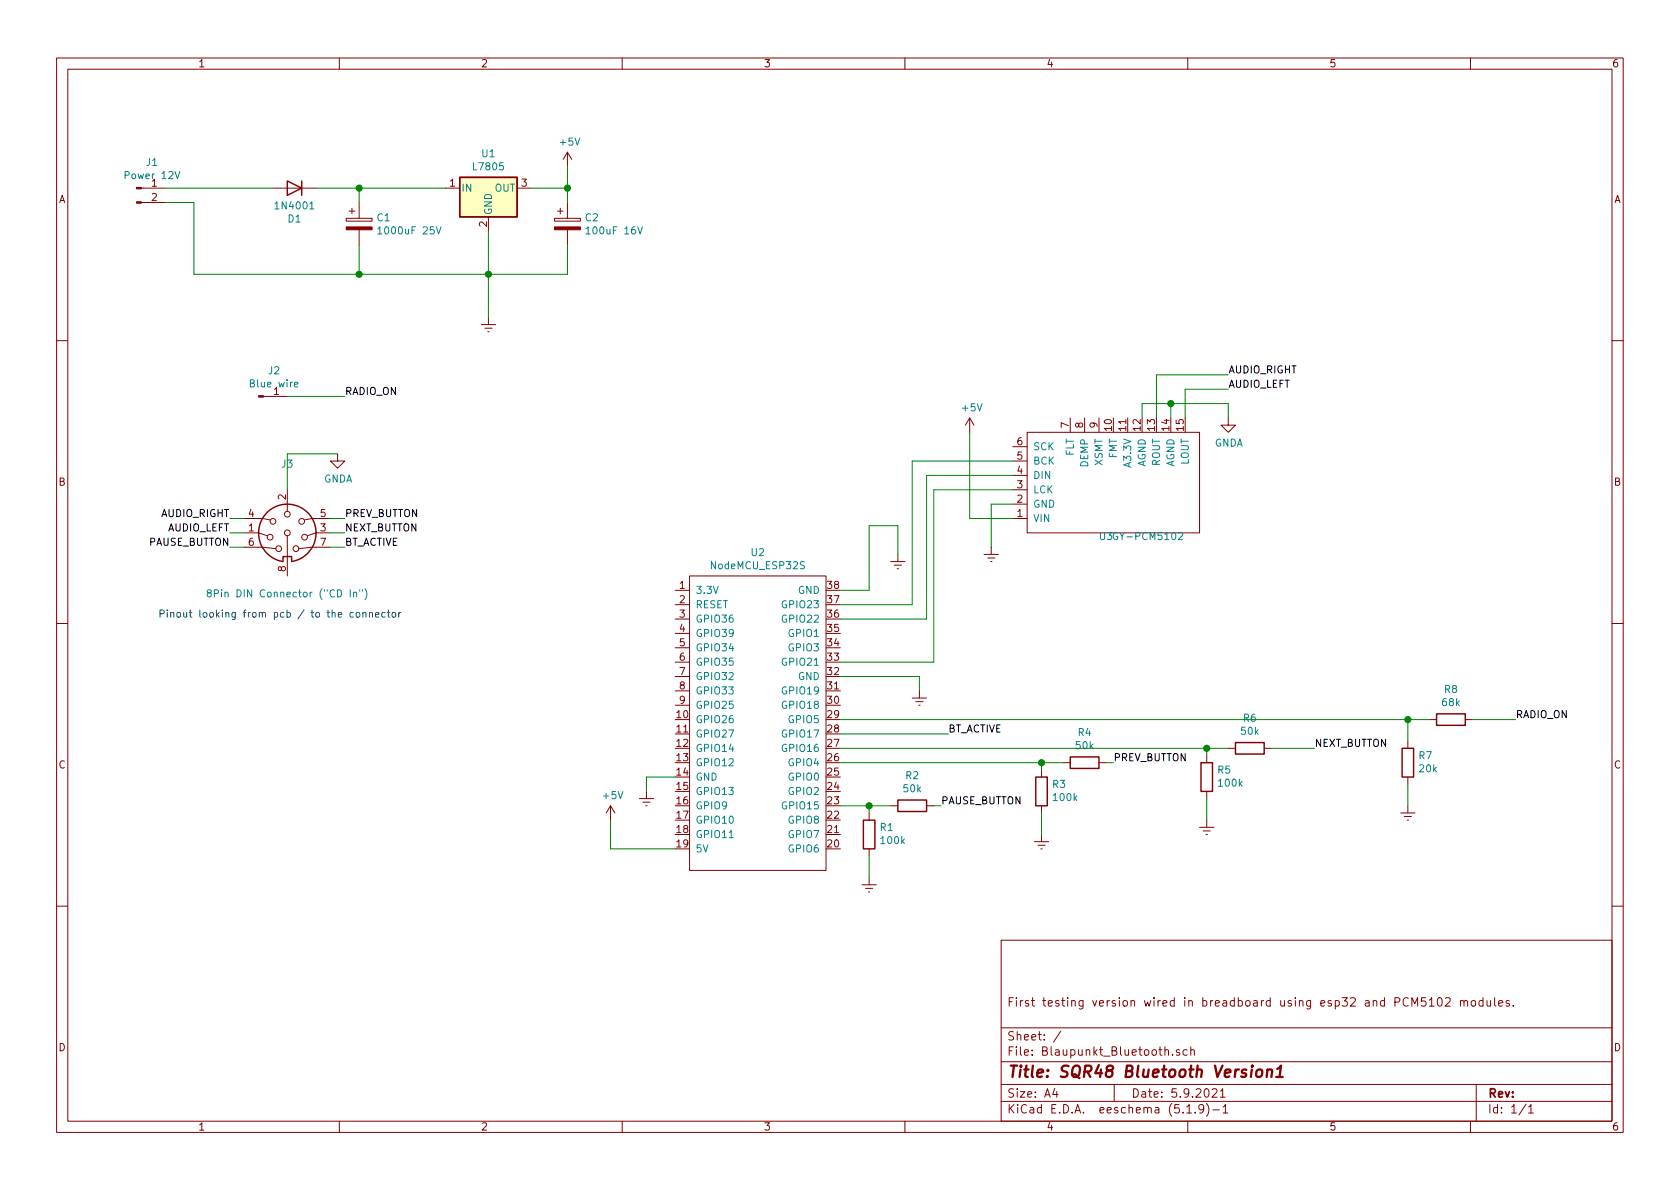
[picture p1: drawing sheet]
<svg xmlns="http://www.w3.org/2000/svg" width="297mm" height="210mm" viewBox="0 0 297 210" stroke-linecap="round" stroke-linejoin="round" font-family="sans-serif">
<g fill="none" stroke="#840000" stroke-width=".18">
<path d="M10 10.3h277v189.9h-277zM12 12.2h273v186.1h-273zM60 10.3v1.9M110 10.3v1.9M160 10.3v1.9M210 10.3v1.9M260 10.3v1.9M25 33.3h4.2M25 35.8h4.2M48.3 33.3h7.6M61.2 38.6h4.6v.5h-4.6zM61.7 37.3h1"/>
<path d="M62.2 36.8v1M63.5 35.8v2.8M78.7 33.3h2.6M86.4 38.3v2.6M91.4 33.3h2.6M98 38.6h4.6v.5h-4.6zM98.6 37.3h1M99.1 36.8v1M100.3 26.9l-.7 1.3M100.3 26.9v2.6M100.3 35.8v2.8M100.3 26.9l.8 1.3"/>
<path d="M63.5 40.6v2.8M85.1 57.4h2.5M85.7 58h1.3M86.2 58.7h.3M86.4 56.1v1.3M100.3 40.6v2.8M10 60.2h2M46.6 70.1h4.2M171.4 73.9l-.7 1.3M171.4 73.9v2.5M171.4 73.9l.8 1.3M179.1 79h2.5"/>
<path d="M181.6 76.4h30.5v17.8h-30.5zM189.2 73.9v2.5M191.8 73.9v2.5M194.3 73.9v2.5M217.2 73.9v1.3h1.2l-1.2 1.2-1.3-1.2h1.3M285 60.2h2M43.2 96.8h3.3l2.3 .2M43.2 91.7h3.3l1.3 .2M43.2 94.2h2.5l1.5 .5M50.8 86.6v3.8M50.8 94.7v7.1M58.4 96.8h-3.3l-2.3 .2"/>
<path d="M58.4 91.7h-3.3l-1.3 .2M58.4 94.2h-2.5l-1.5 .5M59.7 80.3v1.2h1.3l-1.3 1.3-1.3-1.3h1.3M157.5 99.3h2.5M158.1 99.9h1.3M158.7 98v1.3M174 98h2.5M174.6 98.7h1.3M175.1 99.3h.3M175.3 96.8v1.2M179.1 91.7h2.5M179.1 89.1h2.5"/>
<path d="M179.1 86.6h2.5M179.1 84.1h2.5M179.1 81.5h2.5M10 110.3h2M119.4 104.4h2.5M119.4 106.9h2.5M119.4 109.5h2.5M119.4 112h2.5M119.4 114.5h2.5M119.4 117.1h2.5M119.4 119.6h2.5M121.9 101.8h24.1v52.1h-24.1z"/>
<path d="M158.6 100.6h.3M285 110.3h2M114.3 139.9v1.3M119.4 124.7h2.5M119.4 122.2h2.5M161.3 123.4h2.5M161.9 124.1h1.3M162.4 124.7h.3M162.6 122.2v1.2M184.1 136.1v1.3M188 134.9h1.2M194.3 134.9h1.3"/>
<path d="M213.4 133.6v1.3M213.4 139.9v1.3M217.2 132.3h1.2M223.5 132.3h1.3M248.9 131.1v1.2M248.9 137.4v1.3M252.7 127.2h1.3M259.1 127.2h1.2M107.9 142.5l-.7 1.3M107.9 142.5v2.5M107.9 142.5l.8 1.3M113 141.2h2.6"/>
<path d="M113.7 141.9h1.2M114.2 142.5h.2M152.4 156.5h2.5M153 157.1h1.3M153.5 157.7h.3M153.7 143.8v1.2M153.7 150.1v1.3M153.7 155.2v1.3M157.5 142.5h1.2M163.8 142.5h1.3M182.9 148.8h2.5M183.5 149.5h1.3"/>
<path d="M184 150.1h.3M184.1 142.5v1.3M184.1 147.6v1.2M212.1 146.3h2.5M212.7 146.9h1.3M213.2 147.6h.3M213.4 145v1.3M247.6 143.8h2.6M248.3 144.4h1.3M248.8 145h.2M248.9 142.5v1.3M10 160.2h2"/>
<path d="M177 166.3h108v32h-108zM249.6 177.9v-1.5l.5 1.1 .5-1.1v1.5M252.1 176.4h-.7l-.1 .7 .2-.1 .5 .1 .1 .2v.5l-.2 .1-.6-.1M252.7 176.9l.4-.5v1.5M252.7 177.9h.9M254.3 176.6l.3-.2a.94 .94 0 0 1 0 1.5 .79 .79 0 0 1-.3-1.3zM255.6 176.6l.2-.2h.3l.3 .2v.3v.2l-.9 .8h.9M258.2 177.1l.1-.1a.37 .37 0 0 1 .6 .1v.8M258.2 176.9v1M258.9 177.1l.2-.2 .3 .1 .1 .9M260.2 177.1l.2-.2 .5 .2v.7l-.3 .1-.4-.1zM262.2 177l-.4-.1-.3 .3 .1 .6h.6"/>
<path d="M262.2 176.4v1.5M262.9 176.9l.1 .9 .3 .1 .3-.1M263.6 176.9v1M264.3 176.4v1.3l.2 .2M265 177.4l.7-.1-.1-.3-.4-.1-.2 .2v.7h.6M266.9 177l-.4-.1-.2 .2v.3l.6 .1v.3h-.6M267.6 177.8v.1M285 160.2h2M60 198.3v1.9M110 198.3v1.9M160 198.3v1.9M177 194.8h108"/>
<path d="M177 191.8h108M177 187.8h108M177 181.8h108M186.5 192.5l-.4 1h1M186.8 193v1M187.6 182.3l-1.3 2M197 191.8v3M206 185.7l.2-.1 .4 .1v.9M207.3 186.5v.1M208.5 185.7l-.3-.1-.2 .2 .1 .2 .4 .2v.3h-.5M209.8 195.8l.5-.5v1.5M209.8 196.8h.9"/>
<path d="M209.9 185.7l-.4-.1-.3 .3v.6l.3 .1 .4-.1M210 198.3v1.9M210.5 185.7l.2-.1 .4 .1 .1 .9M210.5 185.1v1.5M211.3 196.7v.1M212.8 196l-.3 .3h-.3l-.2-.3v-.4l.1-.2 .4-.1 .3 .2a1.19 1.19 0 0 1-.3 1.2l-.4 .1M213.3 195.1a1.71 1.71 0 0 1 0 2.3M214.3 192.7l.3-.2h.3l.3 .5-.9 1h.9M214.5 196.3h1.1M215.8 193l.4-.5v1.5M215.8 194h.8M216.3 195.8l.4-.5v1.5"/>
<path d="M216.3 196.8h.8M260 198.3v1.9M261 191.8v6.5M269.8 195.2l-1.2 2M270.3 195.8l.4-.5v1.5M270.3 196.8h.8"/>
<circle cx="47.8" cy="95" r=".51"/>
<circle cx="48.3" cy="92.2" r=".51"/>
<circle cx="49.3" cy="97" r=".51"/>
<circle cx="50.8" cy="90.9" r=".51"/>
<circle cx="50.8" cy="94.2" r=".51"/>
<circle cx="52.3" cy="97" r=".51"/>
<circle cx="53.3" cy="92.2" r=".51"/>
<circle cx="53.8" cy="95" r=".51"/>
</g>
<path d="M222.4 189.2a.51 .51 0 0 1 .8 .3l-.1 .6a.56 .56 0 0 1-.5 .4 .56 .56 0 0 1-.5-.4v-.6zM224.1 189.3a.52 .52 0 0 1 .8 .1l-.1 1M224.1 189.1l-.1 1.3M225.7 190.4h1.1M225.8 189l.7-.6-.3 2" fill="none" stroke="#840000" stroke-width=".41"/>
<g fill="none" stroke="#840000" stroke-width=".25">
<path d="M50.8 32l2.5 1.3-2.5 1.2zM53.3 32v2.5M81.3 31.4h10.1v6.9h-10.1zM50 99.3a5.1 5.1 0 0 1-3.5-7.8 5.1 5.1 0 0 1 8.6 0 5.1 5.1 0 0 1-3.5 7.8M50 99.2v-.8h1.6v.8M183.1 137.4h2.1v5.1h-2.1zM189.2 133.9h5.1v2h-5.1zM212.3 134.9h2.1v5h-2.1zM218.4 131.3h5.1v2h-5.1zM247.9 132.3h2v5.1h-2zM254 126.2h5.1v2.1h-5.1zM152.7 145h2v5.1h-2z"/>
<path d="M158.7 141.5h5.1v2h-5.1z"/>
</g>
<g fill="none" stroke="#008484" stroke-width=".18">
<path d="M30.9 30.3l.5 1.3 .4-1.3M54.8 37h.7M66.8 40.5l.4-.4v1.3M66.8 41.4h.7M77.1 40.1l.4 1.3 .5-1.3M103.6 40.5l.4-.4v1.3M103.6 41.4h.7M112.8 40.1l.4 1.3 .4-1.3M52.1 68l.6-.1-.1-.3h-.3l-.2 .2v.6h.5M208.4 94.3l.5-.1 .2 .3-.1 .2-.7 .7h.8M36.9 104.8l-.3-.2 .2-.2 .3-.1 .2 .1v.3l-.5 .2-.2 .2v.2l.3 .3 .3-.1 .2-.2-.1-.4-.2-.1M37.9 104.9l.7-.1v-.4l-.7-.1v1.3"/>
<path d="M62.5 104.8l.2-.1 .3 .1 .1 .8M62.5 104.7v.9M63.6 104.3v.2M64.1 104.3v.2M64.5 104.1a1.47 1.47 0 0 1 0 1.9M128.9 148.1h.7"/>
</g>
<path d="M81.3 31.4h10.1v6.9h-10.1z" fill="#ffffc2" stroke="#ffffc2" stroke-width=".18"/>
<g fill="#840000" stroke="#840000" stroke-width=".18">
<path d="M98 40.1h4.6v.5h-4.6z"/>
<path d="M24.1 35.7h.9v.2h-.9z"/>
<path d="M24.1 33.1h.9v.3h-.9z"/>
<path d="M61.2 40.1h4.6v.5h-4.6z"/>
<path d="M45.7 70h.9v.2h-.9z"/>
</g>
<g fill="none" stroke="#008400" stroke-width=".18">
<path d="M29.2 35.8h5.1v12.7h66v-5.1M29.2 33.3h19.1M55.9 33.3h22.8M63.5 33.3v2.5M94 33.3h6.3M100.3 29.5v6.3M63.5 43.4v5.1M86.4 40.9v15.2M50.8 70.1h10.2M171.4 76.4v15.3h7.7M201.9 73.9v-2.5h15.3v2.5M207 71.4v2.5"/>
<path d="M217.2 68.8h-7.7v5.1M217.2 66.3h-12.7v7.6M40.6 96.8h2.6M40.6 91.7h2.6M40.6 94.2h2.6M58.4 96.8h2.6M58.4 91.7h2.6M58.4 94.2h2.6M59.7 80.3h-8.9v6.3M158.7 98v-5h-5v11.4h-5.1M179.1 89.1h-3.8v7.7M179.1 86.6h-14v30.5h-16.5"/>
<path d="M179.1 84.1h-15.3v25.4h-15.2M179.1 81.5h-17.8v25.4h-12.7M148.6 119.6h14v2.6M119.4 137.4h-5.1v2.5M148.6 129.8h19M148.6 134.9h39.4M148.6 127.2h104.1M148.6 132.3h68.6M184.1 134.9v1.2M195.6 134.9h1.2M213.4 132.3v1.3M224.8 132.3h7.6"/>
<path d="M248.9 127.2v3.9M248.9 138.7v3.8M260.3 127.2h7.7M107.9 145v5.1h11.5M148.6 142.5h8.9M153.7 142.5v1.3M153.7 151.4v3.8M165.1 142.5h1.3M184.1 143.8v3.8M213.4 141.2v3.8"/>
</g>
<g fill="none" stroke="#0000c2" stroke-width=".18">
<path d="M62.5 108.4l-.4-.1-.2 .2 .1 .6h.5M63.1 108.4l.3-.1 .2 .1v.5l-.1 .2h-.3l-.2-.1zM64.2 108.4l.1-.1 .3 .1 .1 .7M64.2 108.3v.8M65.3 108.4l.2-.1 .3 .1 .1 .7M65.3 108.3v.8M66.4 108.7l.6-.1v-.2l-.4-.1-.2 .2 .1 .6h.5M68.1 108.4l-.4-.1-.2 .2 .1 .6h.5M68.5 108.3h.4M68.7 107.9v1.1l.2 .1M69.4 108.4l.3-.1 .2 .1 .1 .5-.2 .2h-.3l-.1-.1zM70.5 108.3v.8"/>
<path d="M70.9 108.3l-.4 .2"/>
</g>
<g fill="#008400" stroke="#008400" stroke-width=".25">
<circle cx="153.7" cy="142.5" r=".51"/>
<circle cx="100.3" cy="33.3" r=".51"/>
<circle cx="63.5" cy="33.3" r=".51"/>
<circle cx="248.9" cy="127.2" r=".51"/>
<circle cx="207" cy="71.4" r=".51"/>
<circle cx="86.4" cy="48.5" r=".51"/>
<circle cx="213.4" cy="132.3" r=".51"/>
<circle cx="63.5" cy="48.5" r=".51"/>
<circle cx="184.2" cy="134.9" r=".51"/>
</g>
<text font-size="2.8" fill="#840000" x="178" y="190.5">Title: SQR48 Bluetooth Version1</text>
<g font-size="2.1" fill="#840000">
<text x="178" y="178">First testing version wired in breadboard using esp32 and PCM5102 modules.</text>
<text x="178" y="184">Sheet: /</text>
<text x="178" y="186.7">File: Blaupunkt_Bluetooth.sch</text>
<text x="178" y="196.9">KiCad E.D.A. eeschema (5.1.9)-1</text>
<text x="178" y="194.1">Size: A4</text>
<text x="200" y="194.1">Date: 5.9.2021</text>
<text x="263" y="194.1">Rev:</text>
<text x="263" y="196.9">Id: 1/1</text>
</g>
<g font-size="1.8" fill="#840000">
<text x="35" y="11.9">1</text>
<text x="85" y="11.9">2</text>
<text x="135" y="11.9">3</text>
<text x="185" y="11.9">4</text>
<text x="235" y="11.9">5</text>
<text x="285" y="11.9">6</text>
<text x="10.4" y="35.9">A</text>
<text x="26.8" y="33">1</text>
<text x="26.8" y="35.6">2</text>
<text x="79.5" y="33">1</text>
<text x="92.2" y="33">3</text>
<text x="285.4" y="35.9">A</text>
<text x="86.1" y="40.1" transform="rotate(-90 86.1 40.1)">2</text>
<text x="48.4" y="69.8">1</text>
<text x="189" y="75.7" transform="rotate(-90 189 75.7)">7</text>
<text x="191.5" y="75.7" transform="rotate(-90 191.5 75.7)">8</text>
<text x="194.1" y="75.7" transform="rotate(-90 194.1 75.7)">9</text>
<text x="196.6" y="76.1" transform="rotate(-90 196.6 76.1)">10</text>
<text x="199.1" y="76.1" transform="rotate(-90 199.1 76.1)">11</text>
<text x="201.7" y="76.1" transform="rotate(-90 201.7 76.1)">12</text>
<text x="204.2" y="76.1" transform="rotate(-90 204.2 76.1)">13</text>
<text x="206.8" y="76.1" transform="rotate(-90 206.8 76.1)">14</text>
<text x="209.3" y="76.1" transform="rotate(-90 209.3 76.1)">15</text>
<text x="179.9" y="83.8">4</text>
<text x="179.9" y="81.3">5</text>
<text x="179.9" y="78.7">6</text>
<text x="10.4" y="85.9">B</text>
<text x="50.5" y="88.4" transform="rotate(-90 50.5 88.4)">2</text>
<text x="179.9" y="88.9">2</text>
<text x="179.9" y="86.4">3</text>
<text x="285.4" y="85.9">B</text>
<text x="44" y="94">1</text>
<text x="44" y="91.4">4</text>
<text x="56.7" y="94">3</text>
<text x="56.7" y="91.4">5</text>
<text x="179.9" y="91.4">1</text>
<text x="44" y="96.5">6</text>
<text x="50.5" y="101.1" transform="rotate(-90 50.5 101.1)">8</text>
<text x="56.7" y="96.5">7</text>
<text x="120.2" y="104.1">1</text>
<text x="120.2" y="106.7">2</text>
<text x="146.4" y="106.7">37</text>
<text x="146.4" y="104.1">38</text>
<text x="120.2" y="109.2">3</text>
<text x="120.2" y="111.8">4</text>
<text x="146.4" y="111.8">35</text>
<text x="146.4" y="109.2">36</text>
<text x="120.2" y="114.3">5</text>
<text x="120.2" y="116.8">6</text>
<text x="120.2" y="119.4">7</text>
<text x="146.4" y="119.4">32</text>
<text x="146.4" y="116.8">33</text>
<text x="146.4" y="114.3">34</text>
<text x="120.2" y="121.9">8</text>
<text x="120.2" y="124.5">9</text>
<text x="146.4" y="124.5">30</text>
<text x="146.4" y="121.9">31</text>
<text x="119.7" y="127">10</text>
<text x="119.7" y="129.5">11</text>
<text x="146.4" y="129.5">28</text>
<text x="146.4" y="127">29</text>
<text x="10.4" y="135.9">C</text>
<text x="119.7" y="132.1">12</text>
<text x="119.7" y="134.6">13</text>
<text x="119.7" y="137.2">14</text>
<text x="146.4" y="137.2">25</text>
<text x="146.4" y="134.6">26</text>
<text x="146.4" y="132.1">27</text>
<text x="285.4" y="135.9">C</text>
<text x="119.7" y="139.7">15</text>
<text x="119.7" y="142.2">16</text>
<text x="146.4" y="142.2">23</text>
<text x="146.4" y="139.7">24</text>
<text x="119.7" y="144.8">17</text>
<text x="119.7" y="147.3">18</text>
<text x="119.7" y="149.9">19</text>
<text x="146.4" y="149.9">20</text>
<text x="146.4" y="147.3">21</text>
<text x="146.4" y="144.8">22</text>
<text x="10.4" y="185.9">D</text>
<text x="285.4" y="185.9">D</text>
<text x="35" y="199.9">1</text>
<text x="85" y="199.9">2</text>
<text x="135" y="199.9">3</text>
<text x="185" y="199.9">4</text>
<text x="235" y="199.9">5</text>
<text x="285" y="199.9">6</text>
</g>
<g font-size="1.8" fill="#008484">
<text x="25.9" y="29.4">J1</text>
<text x="85.2" y="27.8">U1</text>
<text x="99.1" y="25.7">+5V</text>
<text x="22.4" y="31.7">Power 12V</text>
<text x="81.5" y="33.9">IN</text>
<text x="83.9" y="30.1">L7805</text>
<text x="87.5" y="33.9">OUT</text>
<text x="49" y="37">1N4001</text>
<text x="51" y="39.3">D1</text>
<text x="66.7" y="39.1">C1</text>
<text x="67.5" y="41.4">1000uF 25V</text>
<text x="87" y="38.1" transform="rotate(-90 87 38.1)">GND</text>
<text x="103.5" y="39.1">C2</text>
<text x="104.2" y="41.4">100uF 16V</text>
<text x="44.5" y="68.5">Blue wire</text>
<text x="47.5" y="66.2">J2</text>
<text x="170.2" y="72.7">+5V</text>
<text x="49.8" y="82.7">J3</text>
<text x="182.6" y="82.2">BCK</text>
<text x="182.6" y="79.6">SCK</text>
<text x="189.9" y="80.7" transform="rotate(-90 189.9 80.7)">FLT</text>
<text x="192.4" y="82.6" transform="rotate(-90 192.4 82.6)">DEMP</text>
<text x="194.9" y="82.4" transform="rotate(-90 194.9 82.4)">XSMT</text>
<text x="197.5" y="81.1" transform="rotate(-90 197.5 81.1)">FMT</text>
<text x="200" y="82.4" transform="rotate(-90 200 82.4)">A3.3V</text>
<text x="202.6" y="82.7" transform="rotate(-90 202.6 82.7)">AGND</text>
<text x="205.1" y="82.5" transform="rotate(-90 205.1 82.5)">ROUT</text>
<text x="207.6" y="82.7" transform="rotate(-90 207.6 82.7)">AGND</text>
<text x="210.2" y="82.3" transform="rotate(-90 210.2 82.3)">LOUT</text>
<text x="214.7" y="79">GNDA</text>
<text x="57.2" y="85.3">GNDA</text>
<text x="182.6" y="89.8">GND</text>
<text x="182.6" y="87.2">LCK</text>
<text x="182.6" y="84.7">DIN</text>
<text x="182.6" y="92.3">VIN</text>
<text x="194.4" y="95.5">U3 GY-PCM5102</text>
<text x="125.9" y="100.7">NodeMCU_ESP32S</text>
<text x="132.9" y="98.3">U2</text>
<text x="38.5" y="105.6">8Pin DIN Connector (&quot;CD In&quot;)</text>
<text x="122.9" y="105">3.3V</text>
<text x="122.9" y="107.6">RESET</text>
<text x="138.6" y="107.6">GPIO23</text>
<text x="141.1" y="105">GND</text>
<text x="122.9" y="110.1">GPIO36</text>
<text x="122.9" y="112.6">GPIO39</text>
<text x="138.6" y="110.1">GPIO22</text>
<text x="139.6" y="112.6">GPIO1</text>
<text x="122.9" y="115.2">GPIO34</text>
<text x="122.9" y="117.7">GPIO35</text>
<text x="138.6" y="117.7">GPIO21</text>
<text x="139.6" y="115.2">GPIO3</text>
<text x="122.9" y="120.3">GPIO32</text>
<text x="122.9" y="122.8">GPIO33</text>
<text x="122.9" y="125.3">GPIO25</text>
<text x="138.6" y="125.3">GPIO18</text>
<text x="138.6" y="122.8">GPIO19</text>
<text x="141.1" y="120.3">GND</text>
<text x="255.1" y="124.9">68k</text>
<text x="255.4" y="122.5">R8</text>
<text x="122.9" y="127.9">GPIO26</text>
<text x="122.9" y="130.4">GPIO27</text>
<text x="138.6" y="130.4">GPIO17</text>
<text x="139.6" y="127.9">GPIO5</text>
<text x="190.7" y="130.2">R4</text>
<text x="219.5" y="129.9">50k</text>
<text x="219.9" y="127.6">R6</text>
<text x="122.9" y="133">GPIO14</text>
<text x="122.9" y="135.5">GPIO12</text>
<text x="138.6" y="133">GPIO16</text>
<text x="139.6" y="135.5">GPIO4</text>
<text x="160.2" y="137.8">R2</text>
<text x="190.3" y="132.5">50k</text>
<text x="215.3" y="136.8">R5</text>
<text x="250.9" y="134.3">R7</text>
<text x="251" y="136.6">20k</text>
<text x="106.7" y="141.3">+5V</text>
<text x="122.9" y="138">GND</text>
<text x="122.9" y="140.6">GPIO13</text>
<text x="122.9" y="143.1">GPIO9</text>
<text x="138.6" y="143.1">GPIO15</text>
<text x="139.6" y="140.6">GPIO2</text>
<text x="139.6" y="138">GPIO0</text>
<text x="159.8" y="140.1">50k</text>
<text x="186.1" y="139.3">R3</text>
<text x="186.4" y="141.7">100k</text>
<text x="215.6" y="139.1">100k</text>
<text x="122.9" y="145.7">GPIO10</text>
<text x="122.9" y="148.2">GPIO11</text>
<text x="139.6" y="148.2">GPIO7</text>
<text x="139.6" y="145.7">GPIO8</text>
<text x="155.7" y="147">R1</text>
<text x="155.9" y="149.3">100k</text>
<text x="122.9" y="150.7">5V</text>
<text x="139.6" y="150.7">GPIO6</text>
</g>
<g font-size="1.8">
<text x="61" y="69.8">RADIO_ON</text>
<text x="217.2" y="68.6">AUDIO_LEFT</text>
<text x="217.2" y="66">AUDIO_RIGHT</text>
<text x="28.4" y="91.4">AUDIO_RIGHT</text>
<text x="29.5" y="94">AUDIO_LEFT</text>
<text x="61" y="91.4">PREV_BUTTON</text>
<text x="61" y="94">NEXT_BUTTON</text>
<text x="26.2" y="96.5">PAUSE_BUTTON</text>
<text x="61" y="96.5">BT_ACTIVE</text>
<text x="167.6" y="129.5">BT_ACTIVE</text>
<text x="268" y="127">RADIO_ON</text>
<text x="196.8" y="134.6">PREV_BUTTON</text>
<text x="232.4" y="132.1">NEXT_BUTTON</text>
<text x="166.4" y="142.2">PAUSE_BUTTON</text>
</g>
<text font-size="1.8" fill="#0000c2" x="27.9" y="109.2">Pinout looking from pcb / to the connector</text>
</svg>
